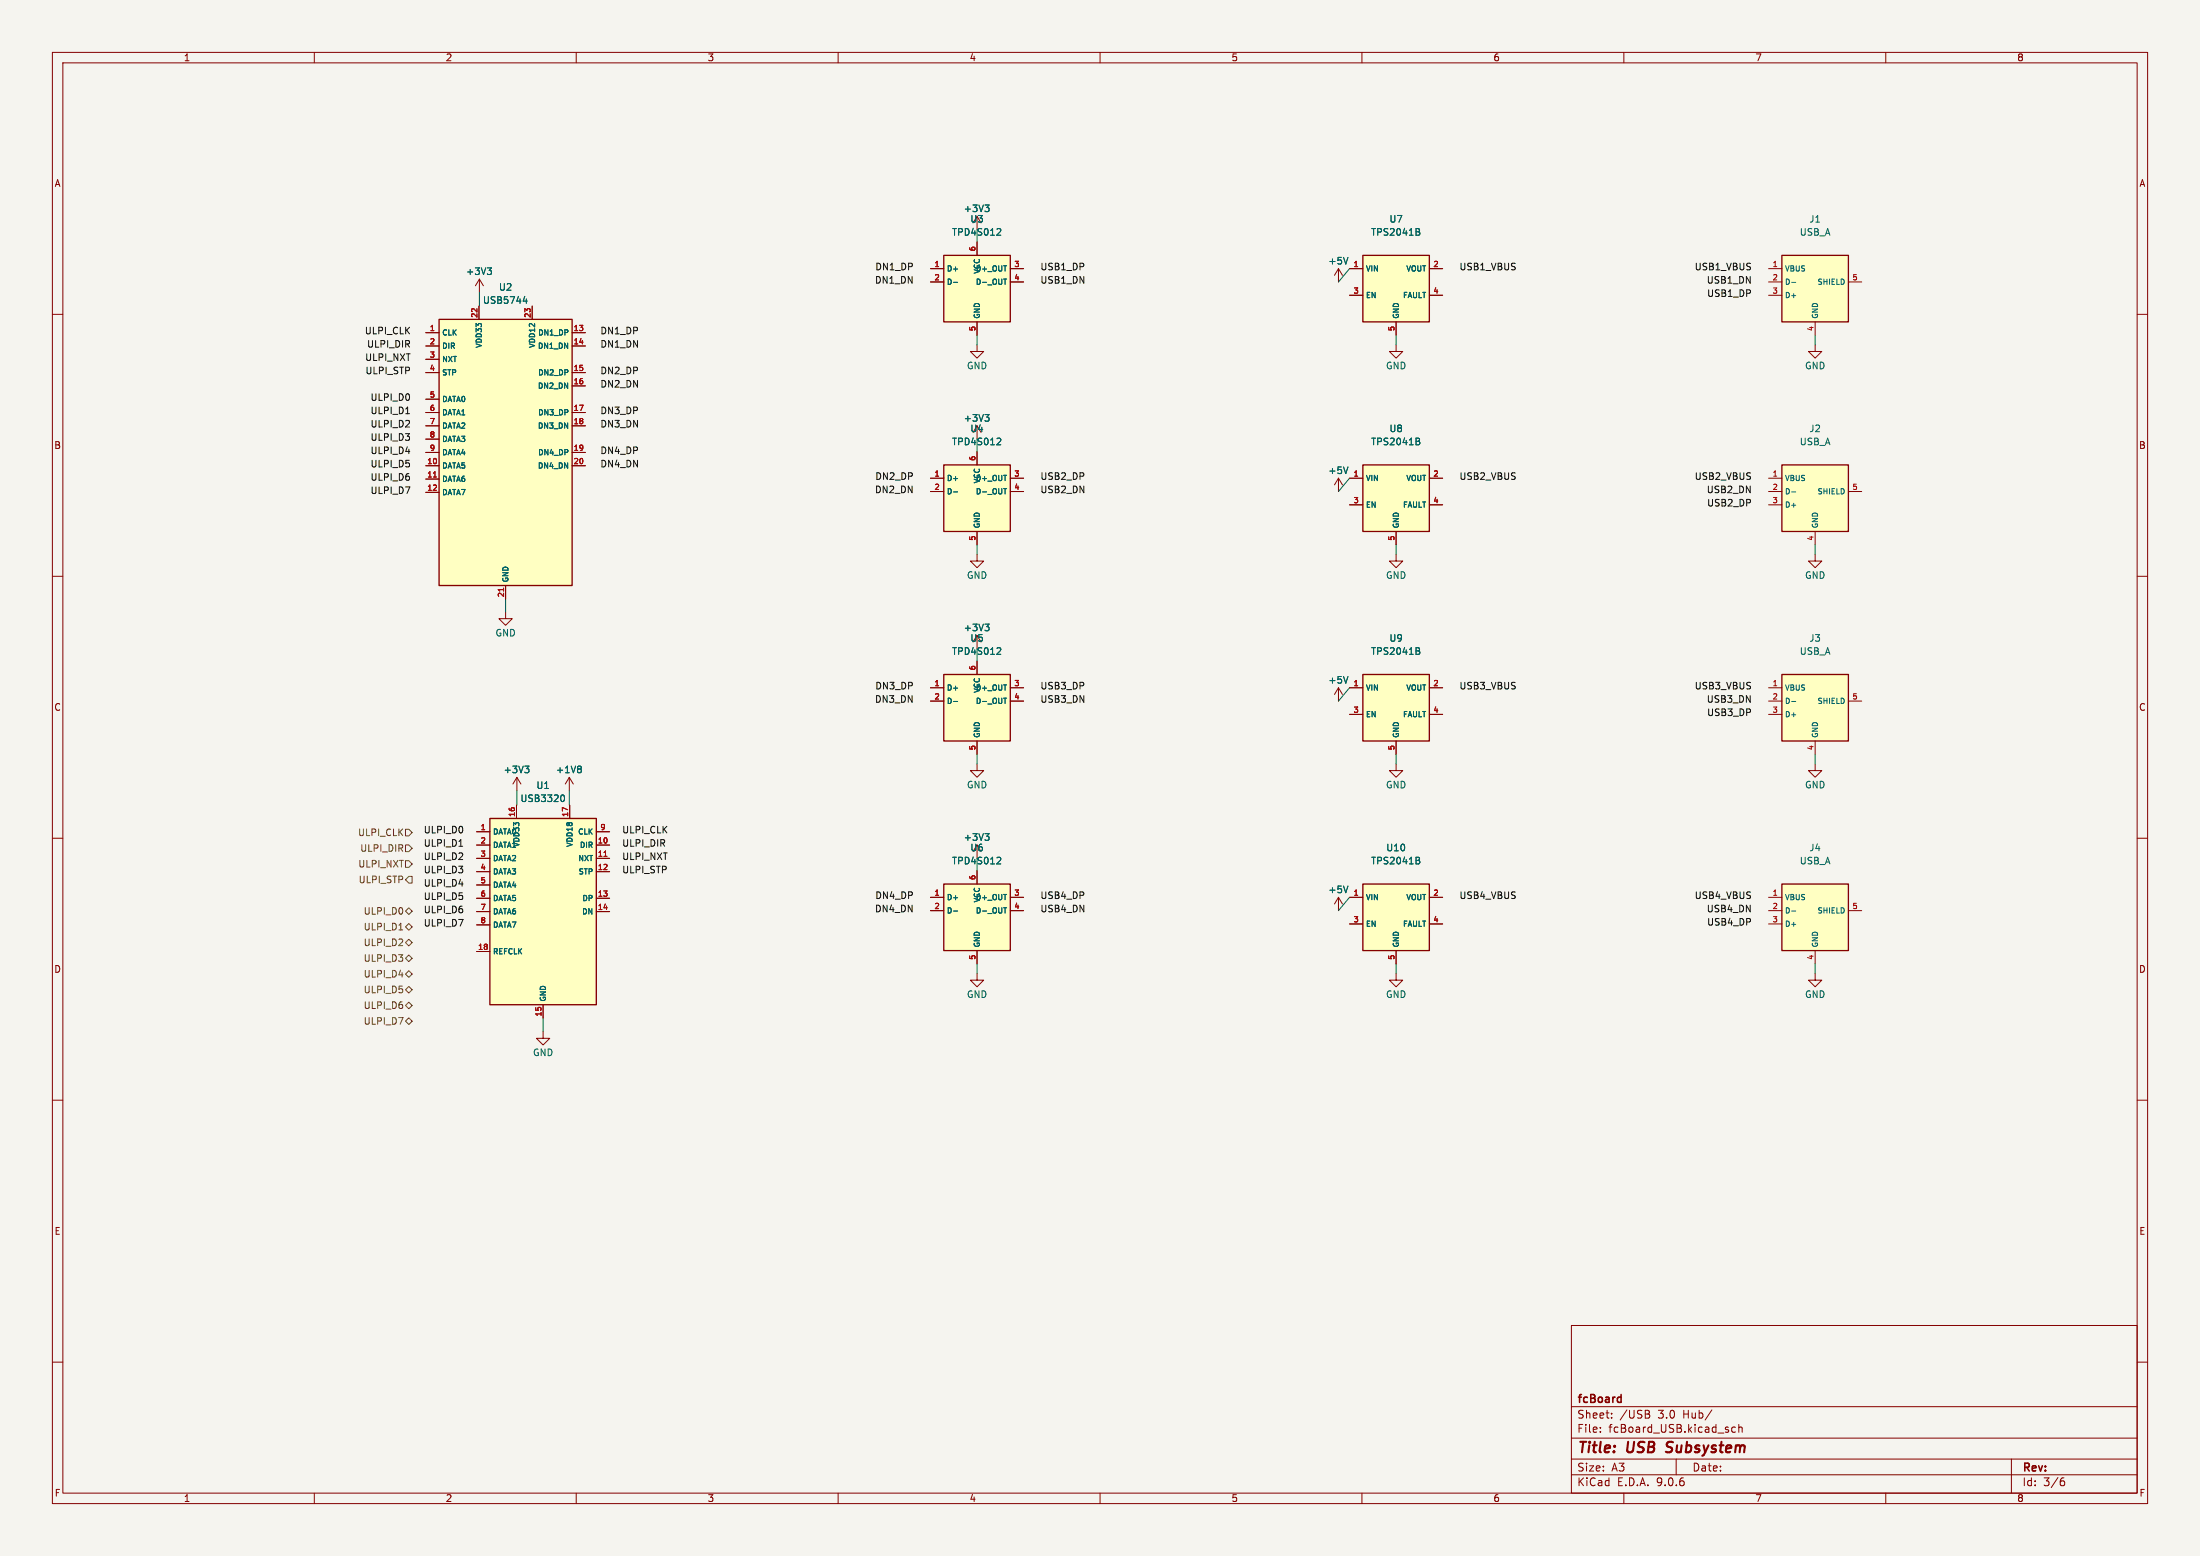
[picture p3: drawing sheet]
<svg xmlns="http://www.w3.org/2000/svg" width="420mm" height="297mm" viewBox="0 0 420 297" stroke-linecap="round" stroke-linejoin="round" font-family="sans-serif">
<path d="M0 0h420v297h-420z" fill="#f5f4ef" stroke="#f5f4ef" stroke-width=".19"/>
<g fill="none" stroke="#840000" stroke-width=".19">
<path d="M10 10h400v277h-400zM12 12h396v273h-396zM60 10v2M110 10v2M160 10v2M210 10v2M260 10v2M310 10v2M360 10v2M10 60h2M408 60h2M10 110h2"/>
<path d="M408 110h2M10 160h2M408 160h2M10 210h2M408 210h2M300 253h108v32h-108zM10 260h2M300 278.5h108M300 274.5h108M300 268.5h108M305.5 273.2v.2M305.5 272.5v.1"/>
<path d="M307.7 270.5v.2M307.7 269.8v.1M314.6 269.9a.4 .4 0 0 1 .4 .4 .4 .4 0 0 1-.3 .4M314.7 269.3l.2 .2-.2 .3M320 278.5v3M326.8 269.1l-1.3 1.9M331.3 272.5l-.4-.1-.3 .3 .1 .6h.6M331.9 272.5l.3-.1 .3 .1 .1 .9M331.9 271.9v1.5M384 278.5v6.5M408 260h2M60 285v2"/>
<path d="M110 285v2M160 285v2M210 285v2M260 285v2M300 281.5h108M310 285v2M360 285v2M393.6 282.7h.4l.2 .2-.1 .5-.5 .2M394 282.1l-.4 .1"/>
</g>
<path d="M318 277.1l.3 .1M318.3 275.4v.6" fill="none" stroke="#840000" stroke-width=".4"/>
<path d="M340.2 128.7h12.7v12.7h-12.7z" fill="#ffffc2"/>
<path d="M340.2 128.7h12.7v12.7h-12.7z" fill="none" stroke="#840000" stroke-width=".25"/>
<path d="M337.6 131.3h2.6M337.6 133.8h2.6M337.6 136.4h2.6M352.9 133.8h2.5M346.5 141.4v2.6" fill="none" stroke="#840000" stroke-width=".19"/>
<path d="M342 133.9h.8" fill="none" stroke="#006464" stroke-width=".19"/>
<path d="M260.2 48.7h12.7v12.7h-12.7z" fill="#ffffc2"/>
<path d="M260.2 48.7h12.7v12.7h-12.7z" fill="none" stroke="#840000" stroke-width=".25"/>
<path d="M257.6 51.3h2.6M257.6 56.4h2.6M272.9 51.3h2.5M272.9 56.4h2.5M266.5 61.4v2.6M108.7 148.4l-.8 1.3M108.7 148.4l.7 1.3M108.7 148.4v2.5M255.5 171.3l-.7 1.2M255.5 171.3l.8 1.2M255.5 171.3v2.5M266.5 185.8v1.3h1.3l-1.3 1.3-1.3-1.3h1.3" fill="none" stroke="#840000" stroke-width=".19"/>
<path d="M270.3 43.6l.6 .2 .1 .2-.2 .2M270.3 44.2h.5M270.8 44.2l.3 .3-.1 .3-.7 .1M110.7 146.2l.3 .3-.3 .3 .3 .2v.3l-.3 .2M257.3 169.1l-.4 1.3" fill="none" stroke="#006464" stroke-width=".19"/>
<path d="M260.2 168.7h12.7v12.7h-12.7z" fill="#ffffc2"/>
<path d="M260.2 168.7h12.7v12.7h-12.7z" fill="none" stroke="#840000" stroke-width=".25"/>
<path d="M266.5 65.8v1.3h1.3l-1.3 1.3-1.3-1.3h1.3M186.5 145.8v1.3h1.3l-1.3 1.3-1.3-1.3h1.3M257.6 171.3h2.6M257.6 176.4h2.6M272.9 171.3h2.5M272.9 176.4h2.5M266.5 181.4v2.6" fill="none" stroke="#840000" stroke-width=".19"/>
<path d="M270.3 163.6l.6 .2 .1 .2-.2 .2M270.3 164.2h.5M270.8 164.2l.3 .3-.1 .3-.7 .1" fill="none" stroke="#006464" stroke-width=".19"/>
<path d="M180.2 128.7h12.7v12.7h-12.7z" fill="#ffffc2"/>
<path d="M180.2 128.7h12.7v12.7h-12.7z" fill="none" stroke="#840000" stroke-width=".25"/>
<path d="M186.5 105.8v1.3h1.3l-1.3 1.3-1.3-1.3h1.3M177.6 131.3h2.6M177.6 133.8h2.6M186.5 126.2v2.5M192.9 131.3h2.5M192.9 133.8h2.5M186.5 141.4v2.6M346.5 185.8v1.3h1.3l-1.3 1.3-1.2-1.3h1.2" fill="none" stroke="#840000" stroke-width=".19"/>
<path d="M182 133.9h.8M190.8 123.6l.3 .3-.1 .3-.7 .7h.8M191.6 133.3h.6" fill="none" stroke="#006464" stroke-width=".19"/>
<path d="M340.2 168.7h12.7v12.7h-12.7z" fill="#ffffc2"/>
<path d="M340.2 168.7h12.7v12.7h-12.7z" fill="none" stroke="#840000" stroke-width=".25"/>
<path d="M337.6 171.3h2.6M337.6 173.8h2.6M337.6 176.4h2.6M352.9 173.8h2.5M346.5 181.4v2.6" fill="none" stroke="#840000" stroke-width=".19"/>
<path d="M342 173.9h.8" fill="none" stroke="#006464" stroke-width=".19"/>
<path d="M340.2 88.7h12.7v12.7h-12.7z" fill="#ffffc2"/>
<path d="M340.2 88.7h12.7v12.7h-12.7z" fill="none" stroke="#840000" stroke-width=".25"/>
<path d="M91.5 53.3l-.7 1.2M91.5 53.3l.8 1.2M91.5 53.3v2.5M337.6 91.3h2.6M337.6 93.8h2.6M337.6 96.4h2.6M352.9 93.8h2.5M346.5 101.4v2.6M186.5 121.3v2.5" fill="none" stroke="#840000" stroke-width=".19"/>
<path d="M93 51.1h.8l-.4 .5M93.6 51.6l.2 .3v.3l-.2 .2M342 93.9h.8M188 119.1h.8l-.4 .5M188.6 119.6l.2 .3v.3l-.2 .2" fill="none" stroke="#006464" stroke-width=".19"/>
<path d="M83.8 61h25.4v50.8h-25.4z" fill="#ffffc2"/>
<path d="M83.8 61h25.4v50.8h-25.4z" fill="none" stroke="#840000" stroke-width=".25"/>
<g fill="none" stroke="#840000" stroke-width=".19">
<path d="M91.4 58.4v2.6M101.6 58.4v2.6M81.3 63.5h2.5M81.3 66h2.5M81.3 68.6h2.5M81.3 71.1h2.5M81.3 76.2h2.5M81.3 78.7h2.5M109.2 63.5h2.6M109.2 66h2.6M109.2 71.1h2.6M109.2 78.7h2.6"/>
<path d="M109.2 73.7h2.6M81.3 81.3h2.5M81.3 83.8h2.5M81.3 86.4h2.5M81.3 88.9h2.5M81.3 91.4h2.5M81.3 94h2.5M109.2 81.3h2.6M109.2 86.4h2.6M109.2 88.9h2.6M186.5 81.3v2.5M96.5 116.8v1.3h1.3l-1.3 1.3-1.3-1.3h1.3"/>
<path d="M96.5 111.8v2.5M346.5 105.8v1.3h1.3l-1.3 1.3-1.2-1.3h1.2M98.7 148.4l-.8 1.3M98.7 148.4l.7 1.3M98.7 148.4v2.5M266.5 145.8v1.3h1.3l-1.3 1.3-1.3-1.3h1.3M346.5 145.8v1.3h1.3l-1.3 1.3-1.2-1.3h1.2"/>
</g>
<path d="M82.7 91.1h.6M96.1 112.3v.5" fill="none" stroke="#a90000" stroke-width=".19"/>
<path d="M99.9 57.5h.8M100.5 57.1v.8M188 79.1h.8l-.4 .5M188.6 79.6l.2 .3v.3l-.2 .2M100.2 146.2h.8l-.4 .5M100.7 146.7l.3 .3v.3l-.3 .2" fill="none" stroke="#006464" stroke-width=".19"/>
<path d="M260.2 128.7h12.7v12.7h-12.7z" fill="#ffffc2"/>
<path d="M260.2 128.7h12.7v12.7h-12.7z" fill="none" stroke="#840000" stroke-width=".25"/>
<path d="M255.5 131.3l-.7 1.3M255.5 131.3l.8 1.3M255.5 131.3v2.5M257.6 131.3h2.6M257.6 136.4h2.6M272.9 131.3h2.5M272.9 136.4h2.5M266.5 141.4v2.6" fill="none" stroke="#840000" stroke-width=".19"/>
<path d="M257.3 129.1l-.4 1.3M270.3 123.6l.6 .2 .1 .2-.2 .2M270.3 124.2h.5M270.8 124.2l.3 .3-.1 .3-.7 .1" fill="none" stroke="#006464" stroke-width=".19"/>
<path d="M340.2 48.7h12.7v12.7h-12.7z" fill="#ffffc2"/>
<path d="M340.2 48.7h12.7v12.7h-12.7z" fill="none" stroke="#840000" stroke-width=".25"/>
<path d="M337.6 51.3h2.6M337.6 53.8h2.6M337.6 56.4h2.6M352.9 53.8h2.5M186.5 65.8v1.3h1.3l-1.3 1.3-1.3-1.3h1.3M346.5 61.4v2.6M255.5 91.3l-.7 1.3M255.5 91.3l.8 1.3M255.5 91.3v2.5M186.5 185.8v1.3h1.3l-1.3 1.3-1.3-1.3h1.3" fill="none" stroke="#840000" stroke-width=".19"/>
<path d="M342 53.9h.8M257.3 89.1l-.4 1.3" fill="none" stroke="#006464" stroke-width=".19"/>
<path d="M180.2 88.7h12.7v12.7h-12.7z" fill="#ffffc2"/>
<path d="M180.2 88.7h12.7v12.7h-12.7z" fill="none" stroke="#840000" stroke-width=".25"/>
<path d="M186.5 41.3v2.5M177.6 91.3h2.6M177.6 93.8h2.6M186.5 86.2v2.5M192.9 91.3h2.5M192.9 93.8h2.5M186.5 101.4v2.6" fill="none" stroke="#840000" stroke-width=".19"/>
<path d="M188 39.1h.8l-.4 .5M188.6 39.6l.2 .3v.3l-.2 .2M182 93.9h.8M190.8 83.6l.3 .3-.1 .3-.7 .7h.8M191.6 93.3h.6" fill="none" stroke="#006464" stroke-width=".19"/>
<path d="M180.2 48.7h12.7v12.7h-12.7z" fill="#ffffc2"/>
<path d="M180.2 48.7h12.7v12.7h-12.7z" fill="none" stroke="#840000" stroke-width=".25"/>
<path d="M177.6 51.3h2.6M177.6 53.8h2.6M186.5 46.2v2.5M192.9 51.3h2.5M192.9 53.8h2.5M186.5 61.4v2.6M346.5 65.8v1.3h1.3l-1.3 1.3-1.2-1.3h1.2M186.5 161.3v2.5" fill="none" stroke="#840000" stroke-width=".19"/>
<path d="M182 53.9h.8M190.8 43.6l.3 .3-.1 .3-.7 .7h.8M191.6 53.3h.6M188 159.1h.8l-.4 .5M188.6 159.6l.2 .3v.3l-.2 .2" fill="none" stroke="#006464" stroke-width=".19"/>
<path d="M260.2 88.7h12.7v12.7h-12.7z" fill="#ffffc2"/>
<path d="M260.2 88.7h12.7v12.7h-12.7z" fill="none" stroke="#840000" stroke-width=".25"/>
<path d="M257.6 91.3h2.6M257.6 96.4h2.6M272.9 91.3h2.5M272.9 96.4h2.5M266.5 101.4v2.6" fill="none" stroke="#840000" stroke-width=".19"/>
<path d="M270.3 83.6l.6 .2 .1 .2-.2 .2M270.3 84.2h.5M270.8 84.2l.3 .3-.1 .3-.7 .1" fill="none" stroke="#006464" stroke-width=".19"/>
<path d="M180.2 168.7h12.7v12.7h-12.7z" fill="#ffffc2"/>
<path d="M180.2 168.7h12.7v12.7h-12.7z" fill="none" stroke="#840000" stroke-width=".25"/>
<path d="M255.5 51.3l-.7 1.3M255.5 51.3l.8 1.3M255.5 51.3v2.5M266.5 105.8v1.3h1.3l-1.3 1.3-1.3-1.3h1.3M177.6 171.3h2.6M177.6 173.8h2.6M186.5 166.2v2.5M192.9 171.3h2.5M192.9 173.8h2.5M103.7 196.9v1.3h1.3l-1.3 1.3-1.3-1.3h1.3M186.5 181.4v2.6" fill="none" stroke="#840000" stroke-width=".19"/>
<path d="M257.3 49.1l-.4 1.3M182 173.9h.8M190.8 163.6l.3 .3-.1 .3-.7 .7h.8M191.6 173.3h.6" fill="none" stroke="#006464" stroke-width=".19"/>
<path d="M93.5 156.2h20.3v35.6h-20.3z" fill="#ffffc2"/>
<path d="M93.5 156.2h20.3v35.6h-20.3z" fill="none" stroke="#840000" stroke-width=".25"/>
<g fill="none" stroke="#840000" stroke-width=".19">
<path d="M91.4 58.4v2.6M101.6 58.4v2.6M177.6 51.3h2.6M177.6 53.8h2.6M186.5 46.2v2.5M192.9 51.3h2.5M192.9 53.8h2.5M257.6 51.3h2.6M257.6 56.4h2.6M272.9 51.3h2.5M272.9 56.4h2.5M81.3 63.5h2.5"/>
<path d="M81.3 66h2.5M81.3 68.6h2.5M81.3 71.1h2.5M81.3 76.2h2.5M81.3 78.7h2.5M109.2 63.5h2.6M109.2 66h2.6M109.2 71.1h2.6M109.2 78.7h2.6M109.2 73.7h2.6M186.5 61.4v2.6M266.5 61.4v2.6"/>
<path d="M81.3 81.3h2.5M81.3 83.8h2.5M81.3 86.4h2.5M81.3 88.9h2.5M81.3 91.4h2.5M81.3 94h2.5M109.2 81.3h2.6M109.2 86.4h2.6M109.2 88.9h2.6M177.6 91.3h2.6M177.6 93.8h2.6M186.5 86.2v2.5"/>
<path d="M192.9 91.3h2.5M192.9 93.8h2.5M257.6 91.3h2.6M257.6 96.4h2.6M272.9 91.3h2.5M272.9 96.4h2.5M96.5 111.8v2.5M186.5 101.4v2.6M266.5 101.4v2.6M177.6 131.3h2.6M177.6 133.8h2.6M186.5 126.2v2.5"/>
<path d="M192.9 131.3h2.5M192.9 133.8h2.5M257.6 131.3h2.6M257.6 136.4h2.6M272.9 131.3h2.5M272.9 136.4h2.5M91 158.8h2.5M98.6 153.7v2.5M108.8 153.7v2.5M113.8 158.8h2.6M186.5 141.4v2.6M266.5 141.4v2.6"/>
<path d="M91 161.3h2.5M91 163.8h2.5M91 166.4h2.5M91 168.9h2.5M91 171.5h2.5M91 174h2.5M91 176.5h2.5M113.8 161.3h2.6M113.8 163.8h2.6M113.8 166.4h2.6M113.8 171.5h2.6M113.8 174h2.6"/>
<path d="M177.6 171.3h2.6M177.6 173.8h2.6M186.5 166.2v2.5M192.9 171.3h2.5M192.9 173.8h2.5M257.6 171.3h2.6M257.6 176.4h2.6M272.9 171.3h2.5M272.9 176.4h2.5M91 181.6h2.5M103.7 191.8v2.5M186.5 181.4v2.6"/>
<path d="M266.5 181.4v2.6"/>
</g>
<path d="M82.7 91.1h.6M96.1 112.3v.5M115.3 163.5h.6" fill="none" stroke="#a90000" stroke-width=".19"/>
<g fill="none" stroke="#006464" stroke-width=".19">
<path d="M188 39.1h.8l-.4 .5M188.6 39.6l.2 .3v.3l-.2 .2M93 51.1h.8l-.4 .5M93.6 51.6l.2 .3v.3l-.2 .2M99.9 57.5h.8M100.5 57.1v.8M182 53.9h.8M190.8 43.6l.3 .3-.1 .3-.7 .7h.8M191.6 53.3h.6M257.3 49.1l-.4 1.3M270.3 43.6l.6 .2 .1 .2-.2 .2M270.3 44.2h.5"/>
<path d="M270.8 44.2l.3 .3-.1 .3-.7 .1M188 79.1h.8l-.4 .5M188.6 79.6l.2 .3v.3l-.2 .2M182 93.9h.8M190.8 83.6l.3 .3-.1 .3-.7 .7h.8M191.6 93.3h.6M257.3 89.1l-.4 1.3M270.3 83.6l.6 .2 .1 .2-.2 .2M270.3 84.2h.5M270.8 84.2l.3 .3-.1 .3-.7 .1M188 119.1h.8l-.4 .5M188.6 119.6l.2 .3v.3l-.2 .2"/>
<path d="M182 133.9h.8M190.8 123.6l.3 .3-.1 .3-.7 .7h.8M191.6 133.3h.6M257.3 129.1l-.4 1.3M270.3 123.6l.6 .2 .1 .2-.2 .2M270.3 124.2h.5M270.8 124.2l.3 .3-.1 .3-.7 .1M100.2 146.2h.8l-.4 .5M100.7 146.7l.3 .3v.3l-.3 .2M107.3 151.7a.68 .68 0 0 1 .5 .7 .68 .68 0 0 1-.5 .6M110.7 146.2l.3 .3-.3 .3 .3 .2v.3l-.3 .2M188 159.1h.8l-.4 .5"/>
<path d="M188.6 159.6l.2 .3v.3l-.2 .2M182 173.9h.8M190.8 163.6l.3 .3-.1 .3-.7 .7h.8M191.6 173.3h.6M257.3 169.1l-.4 1.3M270.3 163.6l.6 .2 .1 .2-.2 .2M270.3 164.2h.5M270.8 164.2l.3 .3-.1 .3-.7 .1"/>
</g>
<g fill="none" stroke="#725600" stroke-width=".19">
<path d="M77.4 158.3h.6l.7 .6-.7 .7h-.6zM76.2 177.5h.7M77.4 164.3h.6l.7 .6-.7 .7h-.6zM77.4 179.9l.6-.6 .7 .6-.7 .7zM77.4 173.9l.6-.6 .7 .6-.7 .7zM77.4 176.9l.6-.6 .7 .6-.7 .7zM77.4 161.3h.6l.7 .6-.7 .7h-.6zM78 167.3h.7v1.3h-.7l-.6-.7zM77.4 191.9l.6-.6 .7 .6-.7 .7zM77.4 194.9l.6-.6 .7 .6-.7 .7zM77.4 188.9l.6-.6 .7 .6-.7 .7zM77.4 185.9l.6-.6 .7 .6-.7 .7z"/>
<path d="M77.4 182.9l.6-.6 .7 .6-.7 .7z"/>
</g>
<path d="M77.5 79h.7M87.6 161.5h.7" fill="none" stroke="#0f0f0f" stroke-width=".19"/>
<g fill="none" stroke="#009600" stroke-width=".19">
<path d="M91.5 55.8v2.6M186.5 43.8v2.4M257.6 51.3l-2.1 2.5M186.5 64v1.8M266.5 64v1.8M346.5 64v1.8M186.5 83.8v2.4M257.6 91.3l-2.1 2.5M96.5 114.3v2.5M186.5 104v1.8M266.5 104v1.8M346.5 104v1.8"/>
<path d="M186.5 123.8v2.4M257.6 131.3l-2.1 2.5M98.7 150.9v2.8M108.7 150.9v2.8M186.5 144v1.8M266.5 144v1.8M346.5 144v1.8M186.5 163.8v2.4M257.6 171.3l-2.1 2.5M103.7 194.3v2.6M186.5 184v1.8M266.5 184v1.8"/>
<path d="M346.5 184v1.8"/>
</g>
<g font-size="2.8" fill="#840000">
<text x="301" y="277.9">Title:</text>
<text x="310.6" y="277.9">USB</text>
<text x="319" y="277.9">Subsystem</text>
</g>
<g font-size="2.1" fill="#840000">
<text x="301" y="268.2">fcBoard</text>
<text x="301" y="273.7">File:</text>
<text x="301" y="271">Sheet:</text>
<text x="307.1" y="273.7">fcBoard_USB.kicad_sch</text>
<text x="309.2" y="271">/USB</text>
<text x="316.6" y="271">3.0</text>
<text x="321.5" y="271">Hub/</text>
<text x="301" y="281.1">Size:</text>
<text x="307.6" y="281.1">A3</text>
<text x="323" y="281.1">Date:</text>
<text x="386" y="281.3">Rev:</text>
<text x="301" y="283.9">KiCad</text>
<text x="308.7" y="283.9">E.D.A.</text>
<text x="316.3" y="283.9">9.0.6</text>
<text x="386" y="283.9">Id:</text>
<text x="390.1" y="283.9">3/6</text>
</g>
<g font-size="1.8" fill="#840000">
<text x="35" y="11.9">1</text>
<text x="85" y="11.9">2</text>
<text x="135" y="11.9">3</text>
<text x="185" y="11.9">4</text>
<text x="235" y="11.9">5</text>
<text x="285" y="11.9">6</text>
<text x="335" y="11.9">7</text>
<text x="385" y="11.9">8</text>
<text x="10.3" y="35.9">A</text>
<text x="408.3" y="35.9">A</text>
<text x="10.3" y="85.9">B</text>
<text x="408.2" y="85.9">B</text>
<text x="10.3" y="135.9">C</text>
<text x="408.2" y="135.9">C</text>
<text x="10.3" y="185.9">D</text>
<text x="408.2" y="185.9">D</text>
<text x="10.3" y="235.9">E</text>
<text x="408.3" y="235.9">E</text>
<text x="10.3" y="285.9">F</text>
<text x="35" y="286.9">1</text>
<text x="85" y="286.9">2</text>
<text x="135" y="286.9">3</text>
<text x="185" y="286.9">4</text>
<text x="235" y="286.9">5</text>
<text x="285" y="286.9">6</text>
<text x="335" y="286.9">7</text>
<text x="385" y="286.9">8</text>
<text x="408.3" y="285.9">F</text>
</g>
<g font-size="1.8" fill="#006464">
<text x="183.9" y="40.7">+3V3</text>
<text x="181.6" y="45.2">TPD4S012</text>
<text x="185.1" y="42.7">U3</text>
<text x="261.6" y="45.2">TPS2041B</text>
<text x="265.1" y="42.7">U7</text>
<text x="343.5" y="45.2">USB_A</text>
<text x="345.3" y="42.7">J1</text>
<text x="88.9" y="52.7">+3V3</text>
<text x="253.5" y="50.7">+5V</text>
<text x="92.1" y="58.2">USB5744</text>
<text x="95.1" y="55.7">U2</text>
<text x="184.5" y="70.7">GND</text>
<text x="264.5" y="70.7">GND</text>
<text x="344.5" y="70.7">GND</text>
<text x="183.9" y="80.7">+3V3</text>
<text x="185.1" y="82.7">U4</text>
<text x="265.1" y="82.7">U8</text>
<text x="345.3" y="82.7">J2</text>
<text x="181.6" y="85.2">TPD4S012</text>
<text x="261.6" y="85.2">TPS2041B</text>
<text x="343.5" y="85.2">USB_A</text>
<text x="253.5" y="90.7">+5V</text>
<text x="184.5" y="110.7">GND</text>
<text x="264.5" y="110.7">GND</text>
<text x="344.5" y="110.7">GND</text>
<text x="94.5" y="121.7">GND</text>
<text x="181.6" y="125.2">TPD4S012</text>
<text x="183.9" y="120.7">+3V3</text>
<text x="185.1" y="122.7">U5</text>
<text x="261.6" y="125.2">TPS2041B</text>
<text x="265.1" y="122.7">U9</text>
<text x="343.5" y="125.2">USB_A</text>
<text x="345.3" y="122.7">J3</text>
<text x="253.5" y="130.7">+5V</text>
<text x="96" y="147.8">+3V3</text>
<text x="106" y="147.8">+1V8</text>
<text x="99.3" y="153.3">USB3320</text>
<text x="102.3" y="150.8">U1</text>
<text x="184.5" y="150.7">GND</text>
<text x="264.5" y="150.7">GND</text>
<text x="344.5" y="150.7">GND</text>
<text x="183.9" y="160.7">+3V3</text>
<text x="181.6" y="165.2">TPD4S012</text>
<text x="185.1" y="162.7">U6</text>
<text x="261.6" y="165.2">TPS2041B</text>
<text x="264.5" y="162.7">U10</text>
<text x="343.5" y="165.2">USB_A</text>
<text x="345.3" y="162.7">J4</text>
<text x="253.5" y="170.7">+5V</text>
<text x="184.5" y="190.7">GND</text>
<text x="264.5" y="190.7">GND</text>
<text x="344.5" y="190.7">GND</text>
<text x="101.6" y="201.8">GND</text>
</g>
<g font-size="1.8" fill="#0f0f0f">
<text x="167" y="51.8">DN1_DP</text>
<text x="198.5" y="51.8">USB1_DP</text>
<text x="278.5" y="51.8">USB1_VBUS</text>
<text x="323.4" y="51.8">USB1_VBUS</text>
<text x="166.9" y="54.3">DN1_DN</text>
<text x="198.5" y="54.3">USB1_DN</text>
<text x="325.7" y="54.3">USB1_DN</text>
<text x="325.8" y="56.9">USB1_DP</text>
<text x="69.5" y="64">ULPI_CLK</text>
<text x="114.5" y="64">DN1_DP</text>
<text x="69.6" y="69.1">ULPI_NXT</text>
<text x="69.7" y="71.6">ULPI_STP</text>
<text x="70" y="66.6">ULPI_DIR</text>
<text x="114.5" y="66.6">DN1_DN</text>
<text x="114.5" y="71.6">DN2_DP</text>
<text x="70.6" y="76.7">ULPI_D0</text>
<text x="114.5" y="74.2">DN2_DN</text>
<text x="70.6" y="81.8">ULPI_D2</text>
<text x="70.6" y="79.3">ULPI_D1</text>
<text x="114.5" y="79.3">DN3_DP</text>
<text x="114.5" y="81.8">DN3_DN</text>
<text x="70.6" y="89.4">ULPI_D5</text>
<text x="70.6" y="84.3">ULPI_D3</text>
<text x="70.6" y="86.9">ULPI_D4</text>
<text x="114.5" y="86.9">DN4_DP</text>
<text x="114.5" y="89.4">DN4_DN</text>
<text x="70.6" y="94.5">ULPI_D7</text>
<text x="70.6" y="92">ULPI_D6</text>
<text x="166.9" y="94.3">DN2_DN</text>
<text x="167" y="91.8">DN2_DP</text>
<text x="198.5" y="91.8">USB2_DP</text>
<text x="198.5" y="94.3">USB2_DN</text>
<text x="278.5" y="91.8">USB2_VBUS</text>
<text x="323.4" y="91.8">USB2_VBUS</text>
<text x="325.7" y="94.3">USB2_DN</text>
<text x="325.8" y="96.9">USB2_DP</text>
<text x="167" y="131.8">DN3_DP</text>
<text x="198.5" y="131.8">USB3_DP</text>
<text x="278.5" y="131.8">USB3_VBUS</text>
<text x="323.4" y="131.8">USB3_VBUS</text>
<text x="166.9" y="134.3">DN3_DN</text>
<text x="198.5" y="134.3">USB3_DN</text>
<text x="325.7" y="134.3">USB3_DN</text>
<text x="325.8" y="136.9">USB3_DP</text>
<text x="80.8" y="161.8">ULPI_D1</text>
<text x="80.8" y="159.3">ULPI_D0</text>
<text x="118.7" y="161.8">ULPI_DIR</text>
<text x="118.7" y="159.3">ULPI_CLK</text>
<text x="80.8" y="164.4">ULPI_D2</text>
<text x="80.8" y="166.9">ULPI_D3</text>
<text x="118.7" y="164.4">ULPI_NXT</text>
<text x="118.7" y="166.9">ULPI_STP</text>
<text x="80.8" y="172">ULPI_D5</text>
<text x="80.8" y="169.4">ULPI_D4</text>
<text x="167" y="171.8">DN4_DP</text>
<text x="198.5" y="171.8">USB4_DP</text>
<text x="278.5" y="171.8">USB4_VBUS</text>
<text x="323.4" y="171.8">USB4_VBUS</text>
<text x="80.8" y="177.1">ULPI_D7</text>
<text x="80.8" y="174.5">ULPI_D6</text>
<text x="166.9" y="174.3">DN4_DN</text>
<text x="198.5" y="174.3">USB4_DN</text>
<text x="325.7" y="174.3">USB4_DN</text>
<text x="325.8" y="176.9">USB4_DP</text>
</g>
<g font-size="1.8" fill="#725600">
<text x="68.2" y="159.8">ULPI_CLK</text>
<text x="68.3" y="165.8">ULPI_NXT</text>
<text x="68.7" y="162.8">ULPI_DIR</text>
<text x="68.4" y="168.8">ULPI_STP</text>
<text x="69.3" y="174.8">ULPI_D0</text>
<text x="69.3" y="177.8">ULPI_D1</text>
<text x="69.3" y="180.8">ULPI_D2</text>
<text x="69.3" y="183.8">ULPI_D3</text>
<text x="69.3" y="189.8">ULPI_D5</text>
<text x="69.3" y="186.8">ULPI_D4</text>
<text x="69.3" y="192.8">ULPI_D6</text>
<text x="69.3" y="195.8">ULPI_D7</text>
</g>
<g font-size="1.4" fill="#a90000">
<text x="178.3" y="51">1</text>
<text x="178.3" y="53.6">2</text>
<text x="186.3" y="48.1" transform="rotate(-90 186.3 48.1)">6</text>
<text x="193.5" y="51">3</text>
<text x="193.5" y="53.6">4</text>
<text x="258.3" y="51">1</text>
<text x="273.5" y="51">2</text>
<text x="338.3" y="51">1</text>
<text x="338.3" y="53.6">2</text>
<text x="353.5" y="53.6">5</text>
<text x="258.3" y="56.1">3</text>
<text x="273.5" y="56.1">4</text>
<text x="338.3" y="56.1">3</text>
<text x="81.9" y="63.2">1</text>
<text x="81.9" y="65.8">2</text>
<text x="91.2" y="60.8" transform="rotate(-90 91.2 60.8)">22</text>
<text x="101.3" y="60.8" transform="rotate(-90 101.3 60.8)">23</text>
<text x="109.4" y="63.2">13</text>
<text x="109.4" y="65.8">14</text>
<text x="186.3" y="63.3" transform="rotate(-90 186.3 63.3)">5</text>
<text x="266.3" y="63.3" transform="rotate(-90 266.3 63.3)">5</text>
<text x="346.3" y="63.3" transform="rotate(-90 346.3 63.3)">4</text>
<text x="81.9" y="68.3">3</text>
<text x="81.9" y="70.9">4</text>
<text x="109.4" y="70.9">15</text>
<text x="81.9" y="75.9">5</text>
<text x="109.4" y="73.4">16</text>
<text x="81.9" y="78.5">6</text>
<text x="81.9" y="81">7</text>
<text x="81.9" y="83.6">8</text>
<text x="109.4" y="78.5">17</text>
<text x="109.4" y="81">18</text>
<text x="81.5" y="88.6">10</text>
<text x="81.9" y="86.1">9</text>
<text x="109.4" y="86.1">19</text>
<text x="109.4" y="88.6">20</text>
<text x="186.3" y="88.1" transform="rotate(-90 186.3 88.1)">6</text>
<text x="81.5" y="91.2">11</text>
<text x="81.5" y="93.7">12</text>
<text x="178.3" y="91">1</text>
<text x="178.3" y="93.6">2</text>
<text x="193.5" y="91">3</text>
<text x="193.5" y="93.6">4</text>
<text x="258.3" y="91">1</text>
<text x="273.5" y="91">2</text>
<text x="338.3" y="91">1</text>
<text x="338.3" y="93.6">2</text>
<text x="353.5" y="93.6">5</text>
<text x="258.3" y="96.1">3</text>
<text x="273.5" y="96.1">4</text>
<text x="338.3" y="96.1">3</text>
<text x="186.3" y="103.3" transform="rotate(-90 186.3 103.3)">5</text>
<text x="266.3" y="103.3" transform="rotate(-90 266.3 103.3)">5</text>
<text x="346.3" y="103.3" transform="rotate(-90 346.3 103.3)">4</text>
<text x="96.3" y="114.1" transform="rotate(-90 96.3 114.1)">21</text>
<text x="178.3" y="131">1</text>
<text x="186.3" y="128.1" transform="rotate(-90 186.3 128.1)">6</text>
<text x="193.5" y="131">3</text>
<text x="258.3" y="131">1</text>
<text x="273.5" y="131">2</text>
<text x="338.3" y="131">1</text>
<text x="178.3" y="133.6">2</text>
<text x="193.5" y="133.6">4</text>
<text x="258.3" y="136.1">3</text>
<text x="273.5" y="136.1">4</text>
<text x="338.3" y="133.6">2</text>
<text x="338.3" y="136.1">3</text>
<text x="353.5" y="133.6">5</text>
<text x="186.3" y="143.3" transform="rotate(-90 186.3 143.3)">5</text>
<text x="266.3" y="143.3" transform="rotate(-90 266.3 143.3)">5</text>
<text x="346.3" y="143.3" transform="rotate(-90 346.3 143.3)">4</text>
<text x="91.6" y="158.5">1</text>
<text x="91.6" y="161">2</text>
<text x="98.3" y="156" transform="rotate(-90 98.3 156)">16</text>
<text x="108.5" y="156" transform="rotate(-90 108.5 156)">17</text>
<text x="114" y="161">10</text>
<text x="114.5" y="158.5">9</text>
<text x="91.6" y="163.6">3</text>
<text x="91.6" y="166.1">4</text>
<text x="114" y="163.6">11</text>
<text x="114" y="166.1">12</text>
<text x="91.6" y="168.7">5</text>
<text x="91.6" y="171.2">6</text>
<text x="91.6" y="173.7">7</text>
<text x="114" y="171.2">13</text>
<text x="114" y="173.7">14</text>
<text x="178.3" y="171">1</text>
<text x="178.3" y="173.6">2</text>
<text x="186.3" y="168.1" transform="rotate(-90 186.3 168.1)">6</text>
<text x="193.5" y="171">3</text>
<text x="193.5" y="173.6">4</text>
<text x="258.3" y="171">1</text>
<text x="273.5" y="171">2</text>
<text x="338.3" y="171">1</text>
<text x="338.3" y="173.6">2</text>
<text x="353.5" y="173.6">5</text>
<text x="91.6" y="176.3">8</text>
<text x="258.3" y="176.1">3</text>
<text x="273.5" y="176.1">4</text>
<text x="338.3" y="176.1">3</text>
<text x="91.2" y="181.4">18</text>
<text x="186.3" y="183.3" transform="rotate(-90 186.3 183.3)">5</text>
<text x="266.3" y="183.3" transform="rotate(-90 266.3 183.3)">5</text>
<text x="346.3" y="183.3" transform="rotate(-90 346.3 183.3)">4</text>
<text x="103.4" y="194.1" transform="rotate(-90 103.4 194.1)">15</text>
</g>
<g font-size="1.4" fill="#006464">
<text x="180.7" y="52">D+</text>
<text x="186.2" y="52">D+_OUT</text>
<text x="187.3" y="52.4" transform="rotate(-90 187.3 52.4)">VCC</text>
<text x="260.7" y="52">VIN</text>
<text x="268.3" y="52">VOUT</text>
<text x="340.7" y="52">VBUS</text>
<text x="180.7" y="54.6">D-</text>
<text x="186.2" y="54.6">D-_OUT</text>
<text x="260.7" y="57.1">EN</text>
<text x="267.7" y="57.1">FAULT</text>
<text x="340.7" y="54.6">D-</text>
<text x="340.7" y="57.1">D+</text>
<text x="346.8" y="54.6">SHIELD</text>
<text x="84.3" y="64.2">CLK</text>
<text x="102.6" y="64.2">DN1_DP</text>
<text x="187.3" y="60.9" transform="rotate(-90 187.3 60.9)">GND</text>
<text x="267.3" y="60.9" transform="rotate(-90 267.3 60.9)">GND</text>
<text x="347.3" y="60.9" transform="rotate(-90 347.3 60.9)">GND</text>
<text x="84.3" y="66.8">DIR</text>
<text x="84.3" y="69.3">NXT</text>
<text x="84.3" y="71.9">STP</text>
<text x="92.2" y="66.6" transform="rotate(-90 92.2 66.6)">VDD33</text>
<text x="102.3" y="66.6" transform="rotate(-90 102.3 66.6)">VDD12</text>
<text x="102.6" y="66.8">DN1_DN</text>
<text x="102.6" y="71.9">DN2_DP</text>
<text x="84.3" y="76.9">DATA0</text>
<text x="102.6" y="74.4">DN2_DN</text>
<text x="84.3" y="79.5">DATA1</text>
<text x="84.3" y="82">DATA2</text>
<text x="102.6" y="82">DN3_DN</text>
<text x="102.6" y="79.5">DN3_DP</text>
<text x="84.3" y="84.6">DATA3</text>
<text x="84.3" y="87.1">DATA4</text>
<text x="84.3" y="89.6">DATA5</text>
<text x="102.6" y="89.6">DN4_DN</text>
<text x="102.6" y="87.1">DN4_DP</text>
<text x="84.3" y="92.2">DATA6</text>
<text x="84.3" y="94.7">DATA7</text>
<text x="180.7" y="92">D+</text>
<text x="180.7" y="94.6">D-</text>
<text x="186.2" y="92">D+_OUT</text>
<text x="186.2" y="94.6">D-_OUT</text>
<text x="187.3" y="92.4" transform="rotate(-90 187.3 92.4)">VCC</text>
<text x="260.7" y="92">VIN</text>
<text x="268.3" y="92">VOUT</text>
<text x="340.7" y="92">VBUS</text>
<text x="340.7" y="94.6">D-</text>
<text x="346.8" y="94.6">SHIELD</text>
<text x="187.3" y="100.9" transform="rotate(-90 187.3 100.9)">GND</text>
<text x="260.7" y="97.1">EN</text>
<text x="267.3" y="100.9" transform="rotate(-90 267.3 100.9)">GND</text>
<text x="267.7" y="97.1">FAULT</text>
<text x="340.7" y="97.1">D+</text>
<text x="347.3" y="100.9" transform="rotate(-90 347.3 100.9)">GND</text>
<text x="97.3" y="111.3" transform="rotate(-90 97.3 111.3)">GND</text>
<text x="180.7" y="132">D+</text>
<text x="180.7" y="134.6">D-</text>
<text x="186.2" y="132">D+_OUT</text>
<text x="186.2" y="134.6">D-_OUT</text>
<text x="187.3" y="132.4" transform="rotate(-90 187.3 132.4)">VCC</text>
<text x="260.7" y="132">VIN</text>
<text x="260.7" y="137.1">EN</text>
<text x="267.7" y="137.1">FAULT</text>
<text x="268.3" y="132">VOUT</text>
<text x="340.7" y="132">VBUS</text>
<text x="340.7" y="134.6">D-</text>
<text x="340.7" y="137.1">D+</text>
<text x="346.8" y="134.6">SHIELD</text>
<text x="187.3" y="140.9" transform="rotate(-90 187.3 140.9)">GND</text>
<text x="267.3" y="140.9" transform="rotate(-90 267.3 140.9)">GND</text>
<text x="347.3" y="140.9" transform="rotate(-90 347.3 140.9)">GND</text>
<text x="94" y="159.5">DATA0</text>
<text x="99.3" y="161.8" transform="rotate(-90 99.3 161.8)">VDD33</text>
<text x="109.5" y="161.8" transform="rotate(-90 109.5 161.8)">VDD18</text>
<text x="110.2" y="159.5">CLK</text>
<text x="94" y="162">DATA1</text>
<text x="94" y="164.6">DATA2</text>
<text x="94" y="167.1">DATA3</text>
<text x="110.3" y="164.6">NXT</text>
<text x="110.3" y="167.1">STP</text>
<text x="110.6" y="162">DIR</text>
<text x="94" y="169.7">DATA4</text>
<text x="94" y="172.2">DATA5</text>
<text x="111" y="172.2">DP</text>
<text x="180.7" y="172">D+</text>
<text x="186.2" y="172">D+_OUT</text>
<text x="187.3" y="172.4" transform="rotate(-90 187.3 172.4)">VCC</text>
<text x="260.7" y="172">VIN</text>
<text x="268.3" y="172">VOUT</text>
<text x="340.7" y="172">VBUS</text>
<text x="94" y="174.7">DATA6</text>
<text x="94" y="177.3">DATA7</text>
<text x="111" y="174.7">DN</text>
<text x="180.7" y="174.6">D-</text>
<text x="186.2" y="174.6">D-_OUT</text>
<text x="260.7" y="177.1">EN</text>
<text x="267.7" y="177.1">FAULT</text>
<text x="340.7" y="174.6">D-</text>
<text x="340.7" y="177.1">D+</text>
<text x="346.8" y="174.6">SHIELD</text>
<text x="94" y="182.4">REFCLK</text>
<text x="187.3" y="180.9" transform="rotate(-90 187.3 180.9)">GND</text>
<text x="267.3" y="180.9" transform="rotate(-90 267.3 180.9)">GND</text>
<text x="347.3" y="180.9" transform="rotate(-90 347.3 180.9)">GND</text>
<text x="104.4" y="191.3" transform="rotate(-90 104.4 191.3)">GND</text>
</g>
</svg>
